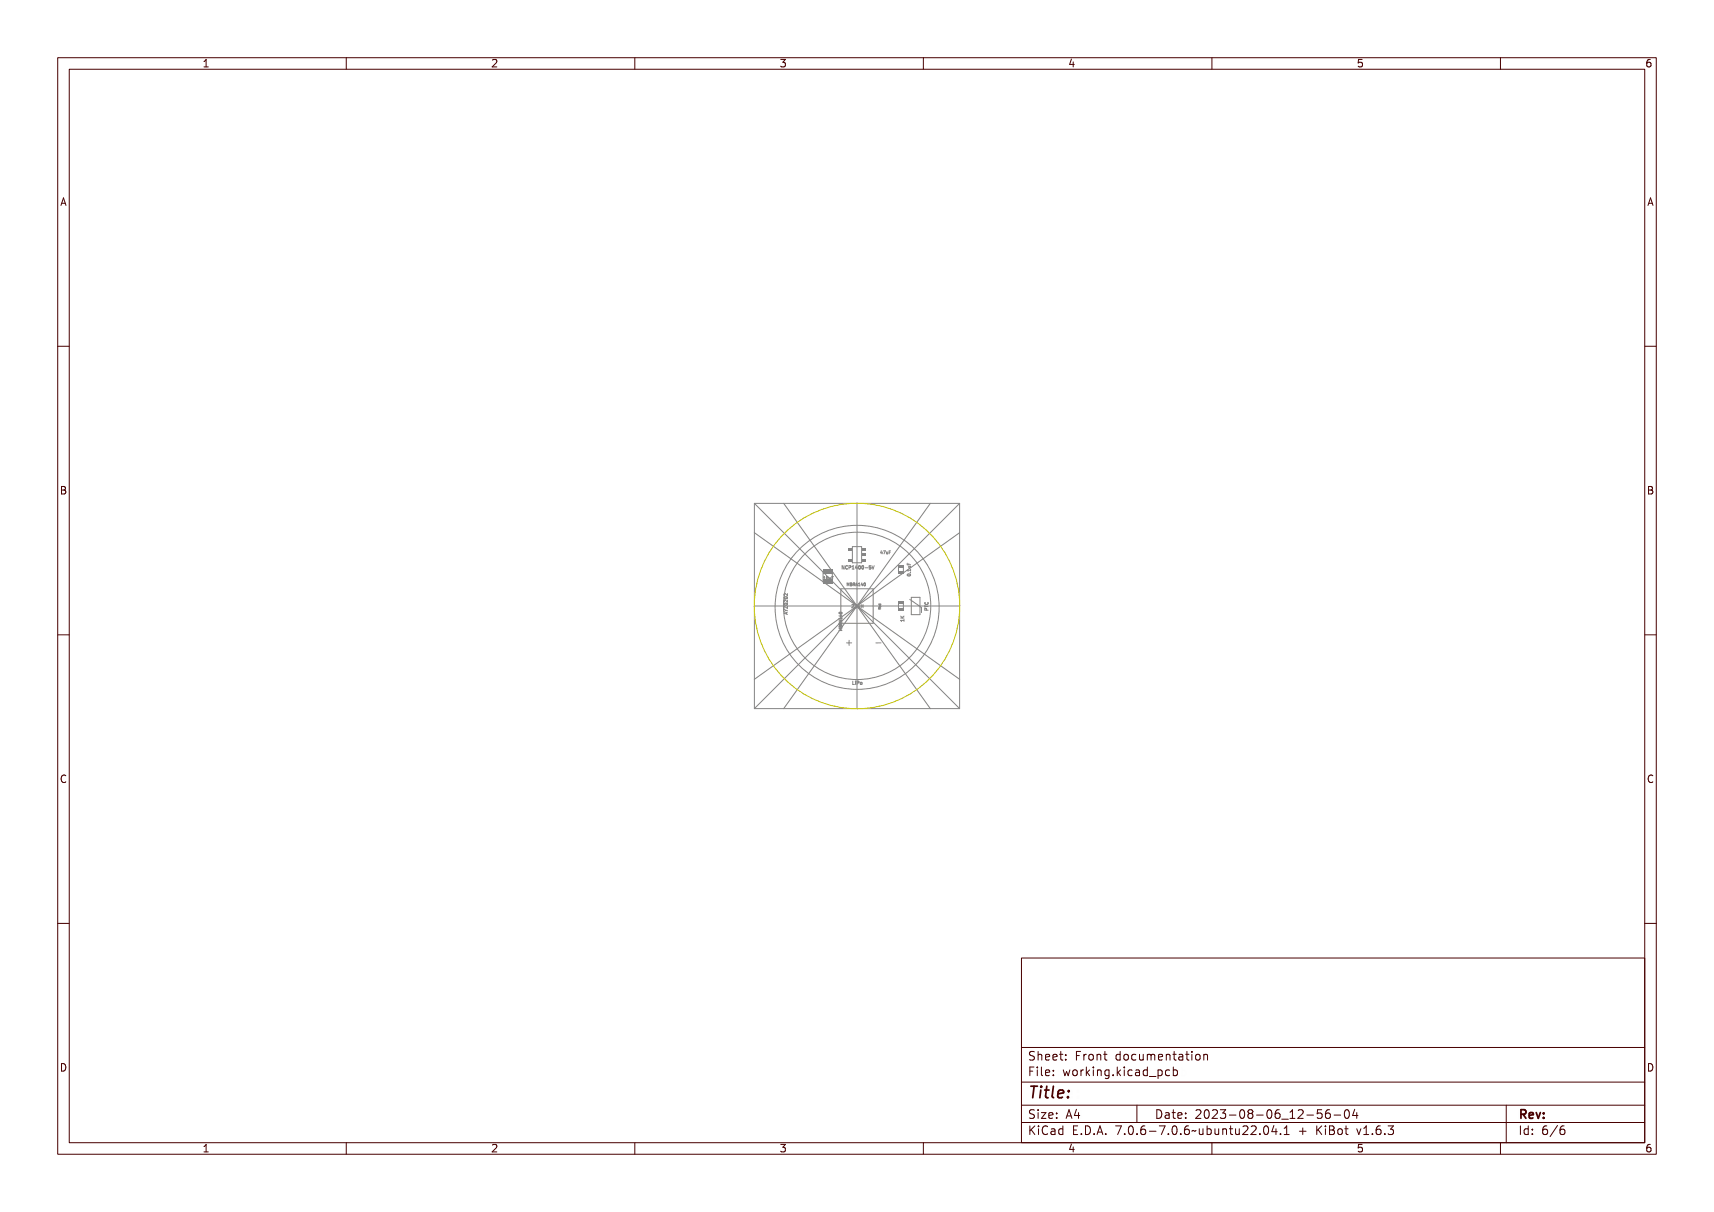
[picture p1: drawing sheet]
<svg xmlns="http://www.w3.org/2000/svg" width="297mm" height="210mm" viewBox="0 0 297 210" stroke-linecap="round" stroke-linejoin="round" font-family="sans-serif">
<g fill="none" stroke="#848484" stroke-width=".17">
<path d="M130.7 92.3l35.6 25.4M130.7 87.2h35.6M130.7 87.2v35.6M130.7 87.2l17.8 17.8M135.8 87.2l12.7 17.8M142.6 100l.2-.1v.5h.1h-.3h.1v-.4zM142.6 99v1.9M143 100l.1-.1a.23 .23 0 0 1 .2 .3 .23 .23 0 0 1-.3 .2zM143.1 100l.1 .1v.3zM143.8 99.9h.3l-.2 .1v.1h.2l-.2 .1v.2zM144.2 99.9h.2M144.2 99v1.9"/>
<path d="M145.8 98.1l.3 .4 .1-.4v.5l-.3-.4-.1 .4zM146.3 98.1h.2l.1 .1a.2 .2 0 0 0-.2 .1 .2 .2 0 0 0 .2 .2v.1a.28 .28 0 0 1-.3-.1 .28 .28 0 0 1 0-.4zM146.8 98.1h.1a.18 .18 0 0 1 .2 .2 .18 .18 0 0 1-.3 .1v.2zM146.8 98.1l.2 .1v.1h-.2zM147.3 98.1h.2v.5h.1h-.3h.1v-.5zM147.9 98.1l.2 .3-.1 .2-.1-.1h-.2zM147.9 98.1v.3h-.2zM148.2 98.1a.25 .25 0 0 1 .3 .3 .25 .25 0 0 1-.3 .2zM148.3 98.1a.2 .2 0 0 1 .1 .2 .2 .2 0 0 1-.2 .2zM148.5 87.2v35.6M148.6 98.1h.1a.25 .25 0 0 1 .3 .3 .25 .25 0 0 1-.4 .2zM148.7 98.1a.2 .2 0 0 1 .2 .2 .2 .2 0 0 1-.2 .2z"/>
<path d="M149.1 98.4h.2zM149.6 98.1h.2h-.2v.2a.19 .19 0 0 1 .3 .1 .19 .19 0 0 1-.1 .2 .19 .19 0 0 1-.3-.1 .15 .15 0 0 0 .2 .1 .15 .15 0 0 0 .1-.2 .15 .15 0 0 0-.2-.1zM150 98.1l.2 .5 .2-.5-.2 .5zM150.6 98h.3M150.6 98.3h.3M150.9 98.3h.1M150.9 98.3v.3h-.3M151.1 98l.2 .6 .2-.6M152.7 95.5l.1 .3v.2l-.3-.1zM152.7 95.6v.2h-.2zM152.9 95.5h.3l-.2 .5 .1-.5zM153.3 95.6l.2 .3 .1-.3v.4h-.2z"/>
<path d="M153.8 95.5h.3h-.3v.2h.2h-.2v.3zM154.1 95.4h.2M157.2 98.7h.5l.1-.1v.3l-.1-.1h-.4v.1zM157.2 97.6l.1 .3h.2v-.2v.2l.3 .1h-.6zM157.3 99.6a.27 .27 0 0 1 .3-.1 .27 .27 0 0 1 .1 .3h-.4zM157.3 99.6a.21 .21 0 0 1 .3 0 .21 .21 0 0 1 .1 .2h-.3zM157.4 98.1h.4v.3l-.4 .1 .4-.2zM157.7 99.2l.1 .1zM161.2 87.2l-12.7 17.8M166.3 87.2v35.6M166.3 87.2l-35.6 35.6M166.3 92.3l-17.8 12.7"/>
<path d="M130.7 105h35.6M135.9 105.6l.3 .2M135.9 104.6a.28 .28 0 0 1 .3-.1 .28 .28 0 0 1 .2 .3 .28 .28 0 0 1-.3 .1 .28 .28 0 0 1-.2-.3zM135.9 103.5a.3 .3 0 0 1 .3-.1 .3 .3 0 0 1 .2 .3 .28 .28 0 0 1-.3 .1 .28 .28 0 0 1-.2-.3zM135.9 106.2l.6-.1-.2 .1 .2 .3zM135.9 105.6l.6 .3-.6 .1 .3-.2zM135.9 105.2l.5 .3 .1-.3v.3l-.5-.2-.1 .2zM135.9 104.8a.27 .27 0 0 1 .4-.1 .27 .27 0 0 1 .1 .3h-.4zM135.9 103.9a.27 .27 0 0 1 .4-.1 .27 .27 0 0 1 .1 .3h-.4zM135.9 104.3h.2l.3 .2 .1-.2v.3l-.4-.2-.2 .2zM135.9 103.4h.2l.3 .2 .1-.3v.4l-.4-.3-.2 .3zM136 104.9a.21 .21 0 0 1 .2-.1 .21 .21 0 0 1 .2 .2h-.4z"/>
<path d="M136 103.9a.21 .21 0 0 1 .2-.1 .21 .21 0 0 1 .2 .3h-.4zM136 106.3l.3-.1v.2zM136.2 105.8h.2M136.2 105.8l-.3 .2M136.3 106.1v.3M136.4 103.5h.1M136.4 106.1l-.5 .2 .5 .2M136.4 102.9v.3l-.4-.3-.1 .1v.2M136.4 104v.3l-.4-.3-.1 .1v.2M136.4 105v.4l-.5-.4v.4M143.4 100.1l.2 .3 .1-.3v.3h-.2zM145.4 106.1a.24 .24 0 0 1 .3-.1 .24 .24 0 0 1 .2 .3h-.1a.24 .24 0 0 1-.2 .1 .24 .24 0 0 1-.2-.3z"/>
<path d="M145.4 109.1h.5h-.4l.2 .1-.2 .2h.4h-.5l.3-.2zM145.4 108l.5-.1-.1 .1 .1 .2zM145.4 107.6l.5-.1v.3l-.4-.1v.1zM145.4 107.2l.4-.1 .1 .1h-.1l-.1 .2zM145.4 106.8a.23 .23 0 0 1 .3-.1 .23 .23 0 0 1 .2 .3h-.4zM145.5 108.7l.2 .1a.13 .13 0 0 1 .1-.1 .13 .13 0 0 1 .1 .2v.1h-.5zM145.5 108.4h.2l.2-.1-.2 .2 .2 .1h-.5zM145.5 106.8l.4 .1-.3 .1zM145.5 108.1l.2-.1v.1zM145.5 107.2h.3v.2zM145.5 108.8l.1 .1h-.1zM145.5 108.4h.1l.1 .1h-.2z"/>
<path d="M145.6 106.6h.3M145.6 108.5h-.2v.2h.5l-.1-.3-.2 .1M145.6 108.5h.1M145.6 108.5v.2M145.7 108.2l-.1-.2-.2-.1v.3h.5M145.7 108.8h.1l.1 .1h-.2zM145.7 106.5v.3l-.3-.1M145.8 107.5v.2M145.8 106.1h.1M145.9 108.9h-.5l.4 .2-.4 .2h.5M145.9 107v.3M145.9 107.9l-.2 .2"/>
<path d="M145.9 107.4l-.5 .2 .5 .2M145.9 107.2h-.5l.1 .1M146.6 101.1l.2 .2 .2-.2v.4l-.1-.4-.1 .3-.1-.3-.1 .4zM147 101.1h.3v.2a.13 .13 0 0 1 .1 .1 .13 .13 0 0 1-.2 .1h-.2zM147.1 101.3h.2v.2h-.2zM147.1 101.1l.2 .1-.2 .1zM147.4 101.1h.2a.13 .13 0 0 1 .1 0 .13 .13 0 0 1-.1 .2l.2 .2-.2-.2-.2 .2zM147.5 101.1l.1 .2h-.1zM147.5 104.9h.4l-.3 .4 .3 .1h-.4l.3-.4zM147.7 118.1l.1 .5h.2h-.3zM147.9 101.1l.3 .4-.1-.1-.3 .1zM148 101.1l.1 .3h-.2z"/>
<path d="M148 104.9h.3l-.2 .4 .2 .1h-.3l.2-.4zM148.2 118.2h.2v.4h.1h-.4h.2zM148.3 101.1h.1l.1 .4h-.2l.1-.4zM148.3 118l.1 .1zM148.5 105l.1 .3 .2-.3v.4h-.3zM148.5 105l12.7 17.8M148.5 105l17.8 17.8M148.5 105l-17.8 12.7M148.5 105l-12.7 17.8M148.6 118.1h.2a.18 .18 0 0 1 .2 .2 .18 .18 0 0 1-.3 .1l-.1 .2zM148.7 118.1l.2 .1v.1h-.2zM148.8 101.1l.1 .3v.1l-.3-.1z"/>
<path d="M148.8 101.1v.3h-.1zM148.9 104.8l.1 .3h.2v-.3v.6v-.3h-.2l-.1 .3zM149.1 101.1a.22 .22 0 0 1 .2 .2 .22 .22 0 0 1-.2 .2zM149.1 101.1l.2 .1-.1 .3zM149.5 104.8v.5M149.7 101.1l.1-.1a.23 .23 0 0 1 .2 .3 .23 .23 0 0 1-.3 .2zM151.8 111.4h.9M152.2 104.7h.4M152.2 104.8h.4v.1l-.2 .1zM152.3 105.4l.3-.1-.1 .2 .1 .1h-.3zM152.3 105.5l.1 .1h-.1zM152.4 105.1v.1"/>
<path d="M152.4 104.8h.1M152.4 104.7v.1M152.4 105.1h.1v.2l.1-.2v.1a.14 .14 0 0 1-.1 .1 .14 .14 0 0 1-.1-.2zM152.4 105.1l.1 .2zM152.4 105v.1M152.4 105.5v-.2h-.1l-.1 .2h.4M152.4 105l.1 .2M152.6 105v.2h-.2M152.6 104.7v.1h-.2M152.6 105.3l-.2 .1M157.6 103.9l2.1 1.4v.8M157.9 103.5h1.5v3h-1.5z"/>
<path d="M160.3 104.9v.3M160.3 105.1h.5M160.3 105l.1 .2h.5h-.5l-.1 .2zM160.3 104.4a.26 .26 0 0 0 .2 .3 .26 .26 0 0 0 .3-.3M160.3 104.6h.1a.2 .2 0 0 0 .2 .2 .2 .2 0 0 0 .2-.2 .26 .26 0 0 1-.3 .4 .26 .26 0 0 1-.2-.4zM160.3 105.5h.2l.1 .2 .3 .1h-.6zM160.4 105.6h.1l.1 .1h-.2zM160.6 105.7l-.1-.2-.2-.1v.3h.5M130.7 122.8h35.6"/>
<circle cx="148.3" cy="98.3" r=".05"/>
<circle cx="148.8" cy="98.3" r=".05"/>
<circle cx="157.5" cy="99.7" r=".05"/>
<circle cx="136.2" cy="104" r=".05"/>
<circle cx="136.2" cy="104.9" r=".05"/>
<circle cx="143.2" cy="100.2" r=".05"/>
<circle cx="145.7" cy="106.9" r=".04"/>
<circle cx="148.5" cy="105.2" r="14.2"/>
<circle cx="148.5" cy="105" r="12.8"/>
<circle cx="149.2" cy="101.3" r=".04"/>
<circle cx="149.2" cy="118.4" r=".21"/>
<circle cx="149.3" cy="118.4" r=".15"/>
<circle cx="152.5" cy="104.9" r=".09"/>
</g>
<g fill="#848484">
<path d="M142.6 98.7h1.7v.7h-1.7z" fill-rule="evenodd"/>
<path d="M142.6 100.4h1.7v.7h-1.7z" fill-rule="evenodd"/>
<path d="M142.6 100.4h1.7v.7h-1.7z" fill-rule="evenodd"/>
</g>
<path d="M155.7 98.3v.7M156.5 98.3v.7" fill="none" stroke="#848484" stroke-width=".17"/>
<g fill="#848484">
<path d="M155.6 99h1v.5h-1z" fill-rule="evenodd"/>
<path d="M155.6 97.8h1v.5h-1z" fill-rule="evenodd"/>
</g>
<path d="M155.7 104.6v.8M156.5 104.6v.8" fill="none" stroke="#848484" stroke-width=".17"/>
<g fill="#848484">
<path d="M155.6 105.3h1v.5h-1z" fill-rule="evenodd"/>
<path d="M155.6 104.2h1v.5h-1z" fill-rule="evenodd"/>
</g>
<path d="M147.7 94.7h1.6v2.8h-1.6z" fill="none" stroke="#848484" stroke-width=".17"/>
<g fill="#848484">
<path d="M147 96.8h.7v.5h-.7z" fill-rule="evenodd"/>
<path d="M149.4 96.8h.6v.5h-.6z" fill-rule="evenodd"/>
<path d="M149.4 95.9h.6v.5h-.6z" fill-rule="evenodd"/>
<path d="M147 94.9h.7v.5h-.7z" fill-rule="evenodd"/>
<path d="M149.4 94.9h.6v.5h-.6z" fill-rule="evenodd"/>
</g>
<path d="M145.7 102h5.6v6h-5.6z" fill="none" stroke="#848484" stroke-width=".17"/>
<circle cx="148.5" cy="105" r="17.8" fill="none" stroke="#c2c200" stroke-width=".17"/>
<g fill="none" stroke="#480000" stroke-width=".17">
<path d="M10 10h277v190h-277zM12 12h273v186h-273zM60 10v2M110 10v2M160 10v2M210 10v2M260 10v2M10 60h2M285 60h2M10 110h2M285 110h2M10 160h2"/>
<path d="M285 160h2M177 166h108v32h-108zM60 198v2M110 198v2M160 198v2M177 181.5h108M177 187.5h108M177 191.5h108M177 194.5h108M178.1 195.2h.2v.6l.6-.6h.3l-.6 .6 .6 .8h-.2l-.5-.7-.2 .2v.5h-.2zM178.2 185h.9v.2h-.7v.4h.6v.2h-.6v.7h-.2zM178.3 182.4l.5-.1h.2v.2a.31 .31 0 0 0-.5-.1 .31 .31 0 0 0 0 .5 .5 .5 0 0 1 .6 .6 .5 .5 0 0 1-.8 .2l-.1-.2a.34 .34 0 0 0 .4 .1 .34 .34 0 0 0 .1-.5 .47 .47 0 0 1-.5-.2 .47 .47 0 0 1 .1-.5z"/>
<path d="M178.3 192.5l.5-.1h.2v.2a.31 .31 0 0 0-.5-.1 .31 .31 0 0 0 0 .5 .5 .5 0 0 1 .6 .6 .5 .5 0 0 1-.8 .2l-.1-.2a.34 .34 0 0 0 .4 .1 .34 .34 0 0 0 .1-.5 .47 .47 0 0 1-.5-.2 .47 .47 0 0 1 .1-.5zM179.4 182.2h.2v.6a.35 .35 0 0 1 .4-.1 .35 .35 0 0 1 .2 .4v.6h-.2v-.8h-.4v.8h-.2zM179.5 185.4h.4v.9h.4v.2h-.9v-.2h.3v-.8h-.2zM179.5 192.8h.4v.9h.4v.1h-.9v-.1h.3v-.8h-.2zM179.5 195.6h.4v.9h.4v.1h-.9v-.1h.3v-.8h-.2zM179.7 184.9h.2v.3h-.2zM179.7 192.3h.2v.3h-.2zM179.7 195.1h.2v.3h-.2zM180.6 184.9h.4v1.3l.4 .1v.2l-.5-.2v-1.2h-.3zM180.6 192.8h.8v.1l-.6 .8h.6v.1h-.8v-.1l.6-.8h-.6zM180.7 182.8a.49 .49 0 0 1 .6-.1 .49 .49 0 0 1 .2 .5h-.8a.42 .42 0 0 0 .3 .4 .42 .42 0 0 0 .4-.1v.2a.6 .6 0 0 1-.8-.1 .6 .6 0 0 1 .1-.8zM180.7 195.4l.5-.2h.3v.2a.43 .43 0 0 0-.6 0 .43 .43 0 0 0-.2 .5 .43 .43 0 0 0 .2 .5 .43 .43 0 0 0 .6 0v.2a.66 .66 0 0 1-.8-.1 .66 .66 0 0 1-.1-.8z"/>
<path d="M180.8 182.9l.4-.1 .1 .3h-.6zM181.8 195.6h.2a.45 .45 0 0 1 .5 0 .45 .45 0 0 1 .1 .4v.6h-.1v-.1a.38 .38 0 0 1-.5 .2 .38 .38 0 0 1-.2-.5 .38 .38 0 0 1 .4-.2h.3a.35 .35 0 0 0-.3-.4 .35 .35 0 0 0-.4 .2zM181.9 182.8a.49 .49 0 0 1 .6-.1 .49 .49 0 0 1 .2 .5h-.8a.42 .42 0 0 0 .3 .4 .42 .42 0 0 0 .5-.1v.2a.6 .6 0 0 1-.9-.1 .6 .6 0 0 1 .1-.8zM181.9 185.5a.49 .49 0 0 1 .6-.1 .49 .49 0 0 1 .2 .5h-.8a.42 .42 0 0 0 .3 .4 .42 .42 0 0 0 .5-.1v.2a.6 .6 0 0 1-.9-.1 .6 .6 0 0 1 .1-.8zM181.9 192.9a.49 .49 0 0 1 .6-.1 .49 .49 0 0 1 .2 .5h-.8a.42 .42 0 0 0 .3 .4 .42 .42 0 0 0 .5-.1v.2a.6 .6 0 0 1-.9-.1 .6 .6 0 0 1 .1-.8zM182 196.2l.5-.1a.31 .31 0 0 1-.2 .4 .31 .31 0 0 1-.4-.1zM182 182.9l.4-.1 .1 .3h-.6zM182 185.6l.4-.1 .1 .3h-.6zM182 193l.4-.1 .1 .3h-.6zM183 195.7l.4-.2 .2 .2v-.6h.2v1.5h-.2v-.1a.42 .42 0 0 1-.5 .1 .42 .42 0 0 1-.2-.5zM183.2 195.8l.1-.1a.4 .4 0 0 1 .3 .4 .4 .4 0 0 1-.3 .4l-.2-.2zM183.2 182.3h.2v.4h.4v.1h-.4l.1 .8h.3v.1h-.2a.3 .3 0 0 1-.4-.3v-.6h-.3v-.1h.3z"/>
<path d="M183.3 185.4h.2v.3h-.2zM183.3 186.2h.2v.3h-.2zM183.3 192.8h.2v.3h-.2zM183.3 193.6h.2v.2h-.2zM184.5 182.7h.2v.3h-.2zM184.5 183.5h.2v.2h-.2zM185.2 185.4h.2l.2 .8 .1-.5h.2l.2 .5 .1-.8h.2l-.2 1.1h-.2l-.2-.7-.2 .7h-.1zM185.4 195.2h.9v.2h-.7v.4h.6v.2h-.6v.5h.7v.1h-.9zM185.7 192.4h.2l.5 1.4h-.2l-.1-.3h-.5l-.1 .3h-.2zM185.8 192.6l.2 .7h-.4zM186.6 182.3h.9v.2h-.7v.4h.6v.2h-.6v.6h-.2zM186.7 185.5a.52 .52 0 0 1 .8 .4 .52 .52 0 0 1-.8 .4l-.1-.4z"/>
<path d="M186.8 185.6l.1-.1a.39 .39 0 0 1 .4 .4 .39 .39 0 0 1-.4 .4l-.1-.2zM186.9 196.4h.2v.2h-.2zM187.1 192.4h.2v.9h.2v.2h-.2v.3h-.2v-.3h-.6v-.2zM187.1 192.6v.7h-.4zM187.8 195.2a.76 .76 0 0 1 .9 .7 .76 .76 0 0 1-.9 .7zM188 195.4a.57 .57 0 0 1 .5 .5 .57 .57 0 0 1-.5 .6zM188 182.7h.2v.2a.3 .3 0 0 1 .3-.3 .3 .3 0 0 1 .3 .3 .37 .37 0 0 0-.5-.1 .37 .37 0 0 0-.1 .4v.5h-.2zM188 185.4h.2v.2a.3 .3 0 0 1 .3-.3 .3 .3 0 0 1 .3 .3 .37 .37 0 0 0-.5-.1 .37 .37 0 0 0-.1 .4v.6h-.2zM189.1 184.9h.1v.9l.5-.4h.2l-.4 .4 .5 .7h-.2l-.4-.6-.2 .1v.5h-.1zM189.1 182.8a.52 .52 0 0 1 .8 .4 .52 .52 0 0 1-.8 .4l-.1-.4zM189.2 182.9l.1-.1a.39 .39 0 0 1 .4 .4 .39 .39 0 0 1-.4 .4l-.1-.2zM189.3 196.4h.3v.2h-.3z"/>
<path d="M190.2 182.7h.2v.1a.35 .35 0 0 1 .4-.1 .35 .35 0 0 1 .3 .4v.6h-.2l-.1-.8h-.3l-.1 .8h-.2zM190.3 185.4h.4v.9h.4v.2h-.9v-.2h.4v-.8h-.3zM190.5 195.2h.3l.4 1.4h-.2l-.1-.3h-.5l-.1 .3h-.2zM190.6 184.9h.1v.3h-.1zM190.6 195.4l.2 .7h-.4zM191.4 185.4h.2v.1a.35 .35 0 0 1 .4-.1 .35 .35 0 0 1 .3 .4v.7h-.2l-.1-.9h-.3l-.1 .9h-.2zM191.7 182.3h.1v.4h.4v.1h-.4l.1 .8h.3v.1h-.2a.3 .3 0 0 1-.3-.3v-.6h-.3v-.1h.3zM191.7 196.4h.3v.2h-.3zM192.7 185.5l.3-.2 .3 .2v-.1h.2v1a.53 .53 0 0 1-.8 .4v-.2a.36 .36 0 0 0 .4 .1 .36 .36 0 0 0 .2-.4l-.1 .1a.53 .53 0 0 1-.7-.3 .53 .53 0 0 1 .2-.6zM192.8 185.6l.1-.1a.39 .39 0 0 1 .4 .4 .39 .39 0 0 1-.4 .4l-.1-.2zM193.8 195.2h.9l-.5 1.4h-.2l.5-1.2h-.7zM193.9 182.8l.3-.2 .3 .2v-.6h.2v1.5h-.2v-.1a.42 .42 0 0 1-.6 .1 .42 .42 0 0 1-.1-.5z"/>
<path d="M194.1 182.8a.4 .4 0 0 1 .4 .4 .4 .4 0 0 1-.4 .4l-.2-.4zM194.1 186.2h.3v.3h-.3zM195.1 184.9h.2v.9l.4-.4h.3l-.5 .4 .5 .7h-.2l-.4-.6-.1 .1v.5h-.2zM195.1 182.8a.52 .52 0 0 1 .8 .4 .52 .52 0 0 1-.8 .4l-.1-.4zM195.2 182.9l.1-.1a.39 .39 0 0 1 .4 .4 .39 .39 0 0 1-.4 .4l-.1-.2zM195.3 196.4h.3v.2h-.3zM196.3 185.4h.5v.9h.3v.2h-.9v-.2h.4v-.8h-.3zM196.3 195.4a.5 .5 0 0 1 .7-.1 .5 .5 0 0 1 .1 .6 .52 .52 0 0 1-.4 .8 .52 .52 0 0 1-.5-.8zM196.4 182.8a.39 .39 0 0 1 .4-.2 .39 .39 0 0 1 .3 .3 .4 .4 0 0 0-.6 0 .4 .4 0 0 0 0 .6 .4 .4 0 0 0 .6 0 .41 .41 0 0 1-.4 .3 .41 .41 0 0 1-.4-.3v-.5zM196.5 195.4a.57 .57 0 0 1 .4 .9l-.3 .2a.86 .86 0 0 1-.1-1.1zM196.6 184.9h.2v.3h-.2zM197 191.5v3"/>
<path d="M197.4 182.7h.2v.8l.2 .1 .3-.2v-.7h.2v1h-.2v-.1a.35 .35 0 0 1-.4 .2 .35 .35 0 0 1-.3-.5zM197.6 185.5a.39 .39 0 0 1 .4-.2 .39 .39 0 0 1 .3 .3 .4 .4 0 0 0-.6 0 .4 .4 0 0 0 0 .6 .4 .4 0 0 0 .6 0 .41 .41 0 0 1-.4 .3 .41 .41 0 0 1-.4-.3v-.5zM197.7 196.4h.3v.2h-.3zM198.6 182.7h.1l.2-.1a.22 .22 0 0 0 .2 .2 .22 .22 0 0 0 .2-.2l.2 .3 .1 .8h-.2v-.8l-.1-.1-.2 .1v.8h-.1v-.8l-.2-.1-.1 .1v.8h-.1zM198.7 185.4h.1a.45 .45 0 0 1 .5 0 .45 .45 0 0 1 .2 .4v.7h-.2v-.2a.38 .38 0 0 1-.5 .2 .38 .38 0 0 1-.2-.5 .38 .38 0 0 1 .5-.2h.2a.35 .35 0 0 0-.3-.4 .35 .35 0 0 0-.3 .2zM198.7 195.4l.5-.2h.2v.2a.43 .43 0 0 0-.5 0 .43 .43 0 0 0-.1 .5 .48 .48 0 0 1 .7 0 .48 .48 0 0 1-.1 .7 .48 .48 0 0 1-.7-.1l-.1-.6zM198.8 186l.5-.1a.31 .31 0 0 1-.1 .4 .31 .31 0 0 1-.4-.1zM198.9 195.9a.29 .29 0 0 1 .4 .1 .29 .29 0 0 1-.1 .4 .29 .29 0 0 1-.4-.1zM199.9 185.5l.3-.2 .3 .2v-.6h.2v1.6h-.2v-.2a.42 .42 0 0 1-.5 .1 .42 .42 0 0 1-.2-.5zM199.9 182.8a.49 .49 0 0 1 .6-.1 .49 .49 0 0 1 .2 .5h-.7a.42 .42 0 0 0 .2 .4 .42 .42 0 0 0 .5-.1v.2a.6 .6 0 0 1-.8-.1 .6 .6 0 0 1 0-.8zM200 196h.5v.2h-.5zM200 185.6l.1-.1a.39 .39 0 0 1 .4 .4 .39 .39 0 0 1-.4 .4l-.1-.2z"/>
<path d="M200.1 182.9l.3-.1 .2 .3h-.6zM200.1 192.4a.76 .76 0 0 1 1 .7 .76 .76 0 0 1-1 .7zM200.3 192.6a.57 .57 0 0 1 .6 .5 .57 .57 0 0 1-.6 .6zM200.9 186.8l1.2 .1zM201 195.2h.9l-.5 1.4h-.2l.5-1.2h-.7zM201.1 182.7h.1v.1a.35 .35 0 0 1 .5-.1 .35 .35 0 0 1 .2 .4v.6h-.2v-.8h-.4l-.1 .8h-.1zM201.4 192.8h.2a.45 .45 0 0 1 .5 0 .45 .45 0 0 1 .1 .4v.6h-.1v-.1a.38 .38 0 0 1-.5 .2 .38 .38 0 0 1-.2-.5 .38 .38 0 0 1 .4-.2h.3a.35 .35 0 0 0-.3-.4 .35 .35 0 0 0-.4 .2zM201.6 193.4l.5-.1a.31 .31 0 0 1-.2 .4 .31 .31 0 0 1-.4-.1zM202.2 185.4h.2v.1a.46 .46 0 0 1 .6 0 .46 .46 0 0 1 .1 .6 .39 .39 0 0 1-.2 .4 .39 .39 0 0 1-.5-.2v.6h-.2zM202.5 182.3h.2v.4h.4v.1h-.4v.8h.4v.1h-.2a.3 .3 0 0 1-.4-.3v-.6h-.3v-.1h.3zM202.5 185.6l.1-.1a.4 .4 0 0 1 .4 .4 .4 .4 0 0 1-.4 .4l-.2-.2zM202.5 196.4h.3v.2h-.3z"/>
<path d="M202.8 192.4h.2v.4h.4v.1h-.4l.1 .8h.3v.1h-.2a.3 .3 0 0 1-.4-.3v-.6h-.3v-.1h.3zM203.5 182.7h.2a.45 .45 0 0 1 .4 0 .45 .45 0 0 1 .2 .4v.6h-.2v-.1a.38 .38 0 0 1-.5 .2 .38 .38 0 0 1-.2-.5 .38 .38 0 0 1 .5-.2h.2a.35 .35 0 0 0-.2-.4 .35 .35 0 0 0-.4 .2zM203.5 195.4a.5 .5 0 0 1 .7-.1 .5 .5 0 0 1 .1 .6 .52 .52 0 0 1-.4 .8 .52 .52 0 0 1-.5-.8zM203.6 185.5a.39 .39 0 0 1 .4-.2 .39 .39 0 0 1 .3 .3 .4 .4 0 0 0-.5 0 .4 .4 0 0 0 0 .6 .4 .4 0 0 0 .5 0 .41 .41 0 0 1-.4 .3 .41 .41 0 0 1-.4-.3v-.5zM203.7 183.3l.4-.1a.31 .31 0 0 1-.1 .4 .31 .31 0 0 1-.4-.1zM203.7 195.4a.57 .57 0 0 1 .4 .9l-.2 .2a.86 .86 0 0 1-.2-1.1zM203.9 192.9a.49 .49 0 0 1 .6-.1 .49 .49 0 0 1 .2 .5h-.8a.42 .42 0 0 0 .3 .4 .42 .42 0 0 0 .5-.1v.2a.6 .6 0 0 1-.9-.1 .6 .6 0 0 1 .1-.8zM204 193l.4-.1 .1 .3h-.6zM204.7 184.9h.1v.6a.45 .45 0 0 1 .7 0 .45 .45 0 0 1 0 .6 .39 .39 0 0 1-.2 .4 .39 .39 0 0 1-.5-.2v.2h-.1zM204.9 182.3h.2v.4h.4v.1h-.4v.8h.4v.1h-.2a.3 .3 0 0 1-.4-.3v-.6h-.3v-.1h.3zM204.9 185.6l.1-.1a.39 .39 0 0 1 .4 .4 .39 .39 0 0 1-.4 .4l-.1-.2zM204.9 196.4h.3v.2h-.3z"/>
<path d="M205.3 192.8h.2v.3h-.2zM205.3 193.6h.2v.2h-.2zM205.9 182.7h.5v.9h.3v.1h-.9v-.1h.4v-.8h-.3zM205.9 195.4l.5-.2h.2v.2a.43 .43 0 0 0-.5 0 .43 .43 0 0 0-.1 .5 .48 .48 0 0 1 .7 0 .48 .48 0 0 1-.1 .7 .48 .48 0 0 1-.7-.1l-.1-.6zM206.1 195.9a.29 .29 0 0 1 .4 .1 .29 .29 0 0 1-.1 .4 .29 .29 0 0 1-.4-.1zM206.2 182.2h.2v.3h-.2zM207 196l.3-.1 .5 .1 .2-.1a.38 .38 0 0 1-.7 .2l-.3 .1zM207.1 182.8a.52 .52 0 0 1 .8 .4 .52 .52 0 0 1-.8 .4l-.1-.4zM207.3 182.9l.1-.1a.39 .39 0 0 1 .4 .4 .39 .39 0 0 1-.4 .4l-.2-.2zM207.4 192.5a.53 .53 0 0 1 .8 .1 .53 .53 0 0 1-.3 .7l-.3 .4h.7v.1h-.9v-.1l.3-.4a.49 .49 0 0 0 .2-.7l-.5 .1zM208.3 182.7h.1v.1a.35 .35 0 0 1 .5-.1 .35 .35 0 0 1 .2 .4v.6h-.2v-.8h-.4l-.1 .8h-.1zM208.3 195.6h.1l.1 .8 .2 .1 .2-.2v-.7h.2v1h-.2v-.1a.35 .35 0 0 1-.4 .2 .35 .35 0 0 1-.2-.5z"/>
<path d="M208.7 192.6a.5 .5 0 0 1 .6-.1 .5 .5 0 0 1 .2 .6 .52 .52 0 0 1-.5 .8 .52 .52 0 0 1-.4-.8zM208.9 192.6a.57 .57 0 0 1 .4 .9l-.3 .2a.86 .86 0 0 1-.1-1.1zM209.5 195.1h.2v.6a.45 .45 0 0 1 .6-.1 .45 .45 0 0 1 .1 .7 .39 .39 0 0 1-.3 .4 .39 .39 0 0 1-.4-.2v.1h-.2zM209.7 195.8l.1-.1a.4 .4 0 0 1 .4 .4 .4 .4 0 0 1-.4 .4l-.1-.2zM209.8 192.5a.53 .53 0 0 1 .8 .1 .53 .53 0 0 1-.3 .7l-.3 .4h.7v.1h-.9v-.1l.3-.4a.49 .49 0 0 0 .2-.7l-.5 .1zM210 198v2M210.7 195.6h.2v.8l.2 .1 .2-.2v-.7h.2v1h-.2v-.1a.35 .35 0 0 1-.4 .2 .35 .35 0 0 1-.2-.5zM211 192.4a.46 .46 0 0 1 .6 0 .46 .46 0 0 1 .1 .6l-.1 .1a.45 .45 0 0 1 .2 .6 .45 .45 0 0 1-.6 .2l-.2-.1v-.2a.35 .35 0 0 0 .5 .1 .35 .35 0 0 0 0-.5h-.3v-.2a.28 .28 0 0 0 .4-.1 .28 .28 0 0 0 0-.3 .28 .28 0 0 0-.4 0h-.2zM211.9 195.6h.2v.1a.35 .35 0 0 1 .4-.1 .35 .35 0 0 1 .2 .4v.6h-.2v-.8h-.4v.8h-.2zM212.4 193.2h.5v.2h-.5zM213.3 195.2h.2v.4h.4v.1h-.4v.8h.4v.1h-.2a.3 .3 0 0 1-.4-.3v-.6h-.3v-.1h.3zM213.5 192.6a.5 .5 0 0 1 .6-.1 .5 .5 0 0 1 .2 .6 .52 .52 0 0 1-.5 .8 .52 .52 0 0 1-.4-.8z"/>
<path d="M213.7 192.6a.57 .57 0 0 1 .4 .9l-.3 .2a.86 .86 0 0 1-.1-1.1zM214.3 195.6h.2v.8l.2 .1 .2-.2v-.7h.2v1h-.2v-.1a.35 .35 0 0 1-.4 .2 .35 .35 0 0 1-.2-.5zM214.7 192.5a.41 .41 0 0 1 .7-.1 .41 .41 0 0 1-.2 .7 .42 .42 0 0 1 .2 .6 .42 .42 0 0 1-.7 0 .42 .42 0 0 1 .2-.6l-.3-.2zM215.5 195.3a.53 .53 0 0 1 .8 .1 .53 .53 0 0 1-.3 .7l-.3 .4h.6v.1h-.9v-.1l.4-.4a.49 .49 0 0 0 .2-.8l-.5 .2zM216 193.2h.5v.2h-.5zM216.7 195.3a.53 .53 0 0 1 .8 .1 .53 .53 0 0 1-.3 .7l-.3 .4h.6v.1h-.9v-.1l.4-.4a.49 .49 0 0 0 .2-.8l-.5 .2zM217.1 192.6a.5 .5 0 0 1 .7-.1 .5 .5 0 0 1 .1 .6 .52 .52 0 0 1-.5 .8 .52 .52 0 0 1-.4-.8zM217.3 192.6a.57 .57 0 0 1 .4 .9l-.3 .2a.86 .86 0 0 1-.1-1.1zM218.2 196.4h.2v.2h-.2zM218.3 192.6l.5-.2h.2v.2a.43 .43 0 0 0-.5 0 .43 .43 0 0 0-.1 .5 .48 .48 0 0 1 .7 0 .48 .48 0 0 1-.1 .7 .48 .48 0 0 1-.7-.1l-.1-.6zM218.5 193.1a.29 .29 0 0 1 .4 .1 .29 .29 0 0 1-.1 .4 .29 .29 0 0 1-.4-.1zM219.2 195.4a.5 .5 0 0 1 .6-.1 .5 .5 0 0 1 .2 .6 .52 .52 0 0 1-.5 .8 .52 .52 0 0 1-.5-.8z"/>
<path d="M219.2 194.2l1.3 .1zM219.4 195.4a.57 .57 0 0 1 .3 .9l-.2 .2a.86 .86 0 0 1-.1-1.1zM220.7 192.5l.5-.1v1.3h.3v.1h-.8v-.1h.3v-1.1h-.3zM220.8 195.2h.2v.9h.2v.2h-.2v.3h-.2v-.3h-.6v-.2zM220.8 195.4v.7h-.4zM221.8 196.4h.2v.2h-.2zM221.8 192.5a.53 .53 0 0 1 .8 .1 .53 .53 0 0 1-.3 .7l-.3 .4h.7v.1h-.9v-.1l.3-.4a.49 .49 0 0 0 .2-.7l-.5 .1zM222.8 195.3l.5-.1v1.3h.3v.1h-.8v-.1h.3v-1.1h-.3zM223.2 193.2h.5v.2h-.5zM224.3 192.4h.7v.2h-.6v.3a.53 .53 0 0 1 .7 .6 .53 .53 0 0 1-.8 .3l-.1-.2a.37 .37 0 0 0 .6 0 .37 .37 0 0 0-.3-.5h-.2zM225.4 195.5h.2v.4h.4v.2h-.4v.4h-.2v-.4h-.4v-.2h.4zM225.5 192.6l.5-.2h.2v.2a.43 .43 0 0 0-.5 0 .43 .43 0 0 0-.1 .5 .48 .48 0 0 1 .7 0 .48 .48 0 0 1-.1 .7 .48 .48 0 0 1-.7-.1l-.1-.6z"/>
<path d="M225.7 193.1a.29 .29 0 0 1 .4 .1 .29 .29 0 0 1-.1 .4 .29 .29 0 0 1-.4-.1zM226.8 193.2h.5v.2h-.5zM227.5 195.2h.2v.6l.6-.6h.2l-.6 .6 .6 .8h-.2l-.5-.7-.1 .2v.5h-.2zM227.9 192.6a.5 .5 0 0 1 .7-.1 .5 .5 0 0 1 .1 .6 .52 .52 0 0 1-.4 .8 .52 .52 0 0 1-.5-.8zM228.2 192.6a.57 .57 0 0 1 .3 .9l-.2 .2a.86 .86 0 0 1-.1-1.1zM228.8 195.6h.4v.9h.4v.1h-.9v-.1h.4v-.8h-.3zM229.1 195.1h.1v.3h-.1zM229.6 192.4h.2v.9h.2v.2h-.2v.3h-.2v-.3h-.6v-.2zM229.6 192.6v.7h-.5zM229.9 195.2h.4a.35 .35 0 0 1 .5 .2 .35 .35 0 0 1-.3 .5 .41 .41 0 0 1 .3 .5 .41 .41 0 0 1-.5 .2h-.4zM230.1 196h.2a.27 .27 0 0 1 .3 .2 .27 .27 0 0 1-.3 .3h-.2zM230.1 195.4h.2a.23 .23 0 0 1 .3 .2 .23 .23 0 0 1-.3 .2h-.2z"/>
<path d="M231.2 193.2h1.1M231.2 195.7a.52 .52 0 0 1 .8 .4 .52 .52 0 0 1-.8 .4l-.1-.4zM231.3 195.8l.1-.1a.39 .39 0 0 1 .4 .4 .39 .39 0 0 1-.4 .4l-.1-.2zM232.6 195.2h.1v.4h.4v.1h-.4l.1 .8h.3v.1h-.2a.3 .3 0 0 1-.3-.3v-.6h-.3v-.1h.3zM233.2 192.4l.1-.1a.81 .81 0 0 1 .6 .6 .81 .81 0 0 1-.3 .8l-.1 .1a.82 .82 0 0 1-.6-.6 .82 .82 0 0 1 .3-.8zM234.6 195.6h.2l.3 .9 .4-.9h.2l-.4 1h-.3zM234.7 192.2l-.3 1.1h.9M235.1 192.8v1M236 195.3l.5-.1v1.3h.3v.1h-.8v-.1h.3v-1.1h-.3zM237.4 196.4h.3v.2h-.3zM238.4 195.4l.5-.2h.2v.2a.43 .43 0 0 0-.5 0 .43 .43 0 0 0-.1 .5 .48 .48 0 0 1 .7 0 .48 .48 0 0 1-.1 .7 .48 .48 0 0 1-.7-.1l-.1-.6zM238.6 195.9a.29 .29 0 0 1 .4 .1 .29 .29 0 0 1-.1 .4 .29 .29 0 0 1-.4-.1z"/>
<path d="M239.8 196.4h.3v.2h-.3zM240.7 195.2a.46 .46 0 0 1 .6 0 .46 .46 0 0 1 .1 .6l-.1 .1a.45 .45 0 0 1 .2 .6 .45 .45 0 0 1-.6 .2l-.2-.1v-.2a.35 .35 0 0 0 .5 .1 .35 .35 0 0 0 0-.5l-.3-.1v-.1a.28 .28 0 0 0 .4-.1 .28 .28 0 0 0 0-.3 .28 .28 0 0 0-.4 0h-.2zM260 198v2M261 191.5v6.5M263.2 195.2h.8v.2h-.3v1.1h.3v.1h-.8v-.1h.3v-1.1h-.3zM264.4 195.7l.3-.2 .3 .2v-.6h.2v1.5h-.2v-.1a.42 .42 0 0 1-.5 .1 .42 .42 0 0 1-.2-.5zM264.6 195.8l.1-.1a.4 .4 0 0 1 .3 .4 .4 .4 0 0 1-.3 .4l-.2-.2zM265.9 195.6h.2v.3h-.2zM265.9 196.4h.2v.2h-.2zM268.1 195.4l.5-.2h.2v.2a.43 .43 0 0 0-.5 0 .43 .43 0 0 0-.2 .5 .48 .48 0 0 1 .7 0 .48 .48 0 0 1-.1 .7 .48 .48 0 0 1-.6-.1l-.2-.6zM268.2 195.9a.29 .29 0 0 1 .4 .1 .29 .29 0 0 1 0 .4 .29 .29 0 0 1-.4-.1zM269.9 195.2h.2l-.8 1.6h-.2z"/>
<path d="M270.5 195.4l.5-.2h.2v.2a.43 .43 0 0 0-.5 0 .43 .43 0 0 0-.2 .5 .48 .48 0 0 1 .7 0 .48 .48 0 0 1 0 .7 .48 .48 0 0 1-.7-.1l-.1-.6zM270.6 195.9a.29 .29 0 0 1 .4 .1 .29 .29 0 0 1 0 .4 .29 .29 0 0 1-.4-.1z"/>
<circle cx="196.7" cy="195.9" r=".13"/>
<circle cx="203.9" cy="195.9" r=".13"/>
<circle cx="209" cy="193.1" r=".13"/>
<circle cx="213.8" cy="193.1" r=".13"/>
<circle cx="215" cy="193.4" r=".29"/>
<circle cx="215" cy="192.8" r=".25"/>
<circle cx="217.4" cy="193.1" r=".13"/>
<circle cx="219.5" cy="195.9" r=".13"/>
<circle cx="228.3" cy="193.1" r=".13"/>
</g>
<g fill="none" stroke="#480000" stroke-width=".3">
<path d="M178.1 188.4h1.4v.2h-.6v1.7h-.2v-1.7h-.6zM179.9 188.8h.7v1.3h.4v.2h-1.2v-.2h.5v-1.1h-.4zM180.3 188.3h.3v.3h-.3zM181.8 188.4h.2v.4h.6v.2h-.6v1l.2 .1h.4v.2a.55 .55 0 0 1-.8-.5v-.8h-.4v-.2h.4zM183 188.3h.6l.1 1.6 .1 .2h.4v.2a.54 .54 0 0 1-.8-.5v-1.4h-.4zM184.8 189a.65 .65 0 0 1 .8-.1 .65 .65 0 0 1 .3 .7h-1.1a.56 .56 0 0 0 .4 .5 .56 .56 0 0 0 .6-.1v.2a.81 .81 0 0 1-1.1-.1 .81 .81 0 0 1 .1-1.1zM185 189.1l.3-.1a.37 .37 0 0 1 .3 .4h-.8zM186.7 188.9h.3v.4h-.3zM186.7 189.9h.3v.4h-.3zM263.1 192.4a.73 .73 0 0 1 .9 .2v.3l-.3 .3 .5 .6h-.2l-.3-.4-.2-.2h-.2v.6h-.2zM263.3 192.6h.2a.26 .26 0 0 1 .3 .2 .26 .26 0 0 1-.2 .3h-.3zM264.5 192.9a.49 .49 0 0 1 .6-.1 .49 .49 0 0 1 .2 .5h-.8a.42 .42 0 0 0 .3 .4 .42 .42 0 0 0 .4-.1v.2a.6 .6 0 0 1-.8-.1 .6 .6 0 0 1 .1-.8z"/>
<path d="M264.6 193l.3-.1 .2 .3h-.6zM265.5 192.8h.2l.3 .9 .3-.9h.2l-.4 1h-.2zM267.1 192.8h.2v.3h-.2zM267.1 193.6h.2v.2h-.2z"/>
</g>
<text font-size="2.7" fill="#480000" x="178" y="190.3">Title:</text>
<g font-size="2" fill="#480000">
<text x="178" y="183.7">Sheet: Front documentation</text>
<text x="178" y="186.5">File: working.kicad_pcb</text>
<text x="178" y="193.9">Size: A4</text>
<text x="178" y="196.6">KiCad E.D.A. 7.0.6-7.0.6~ubuntu22.04.1 + KiBot v1.6.3</text>
<text x="200" y="193.9">Date: 2023-08-06_12-56-04</text>
<text x="263" y="196.6">Id: 6/6</text>
<text x="263" y="193.9">Rev:</text>
</g>
<g font-size="1.7" fill="#480000">
<text x="35" y="11.7">1</text>
<text x="85" y="11.7">2</text>
<text x="135" y="11.7">3</text>
<text x="185" y="11.7">4</text>
<text x="235" y="11.7">5</text>
<text x="285" y="11.7">6</text>
<text x="10.5" y="35.7">A</text>
<text x="285.5" y="35.7">A</text>
<text x="10.5" y="85.6">B</text>
<text x="285.5" y="85.6">B</text>
<text x="10.5" y="135.7">C</text>
<text x="285.5" y="135.7">C</text>
<text x="10.5" y="185.6">D</text>
<text x="285.5" y="185.6">D</text>
<text x="35" y="199.7">1</text>
<text x="85" y="199.7">2</text>
<text x="135" y="199.7">3</text>
<text x="185" y="199.7">4</text>
<text x="235" y="199.7">5</text>
<text x="285" y="199.7">6</text>
</g>
<g font-size="1.6" fill="#848484">
<text x="146.3" y="112">+</text>
<text x="151.4" y="112">-</text>
</g>
<g font-size=".8" fill="#848484">
<text x="145.8" y="98.6">NCP1400-5V</text>
<text x="157.8" y="99.9" transform="rotate(-90 157.8 99.9)">0.1uF</text>
<text x="156.7" y="107.8" transform="rotate(-90 156.7 107.8)">1K</text>
<text x="147.6" y="118.6">LiPo</text>
</g>
<g font-size=".7" fill="#848484">
<text x="152.4" y="96">47uF</text>
<text x="142.5" y="100.4">10uF</text>
<text x="146.6" y="101.5">MBRA140</text>
<text x="147.5" y="105.4">22uH</text>
</g>
</svg>
